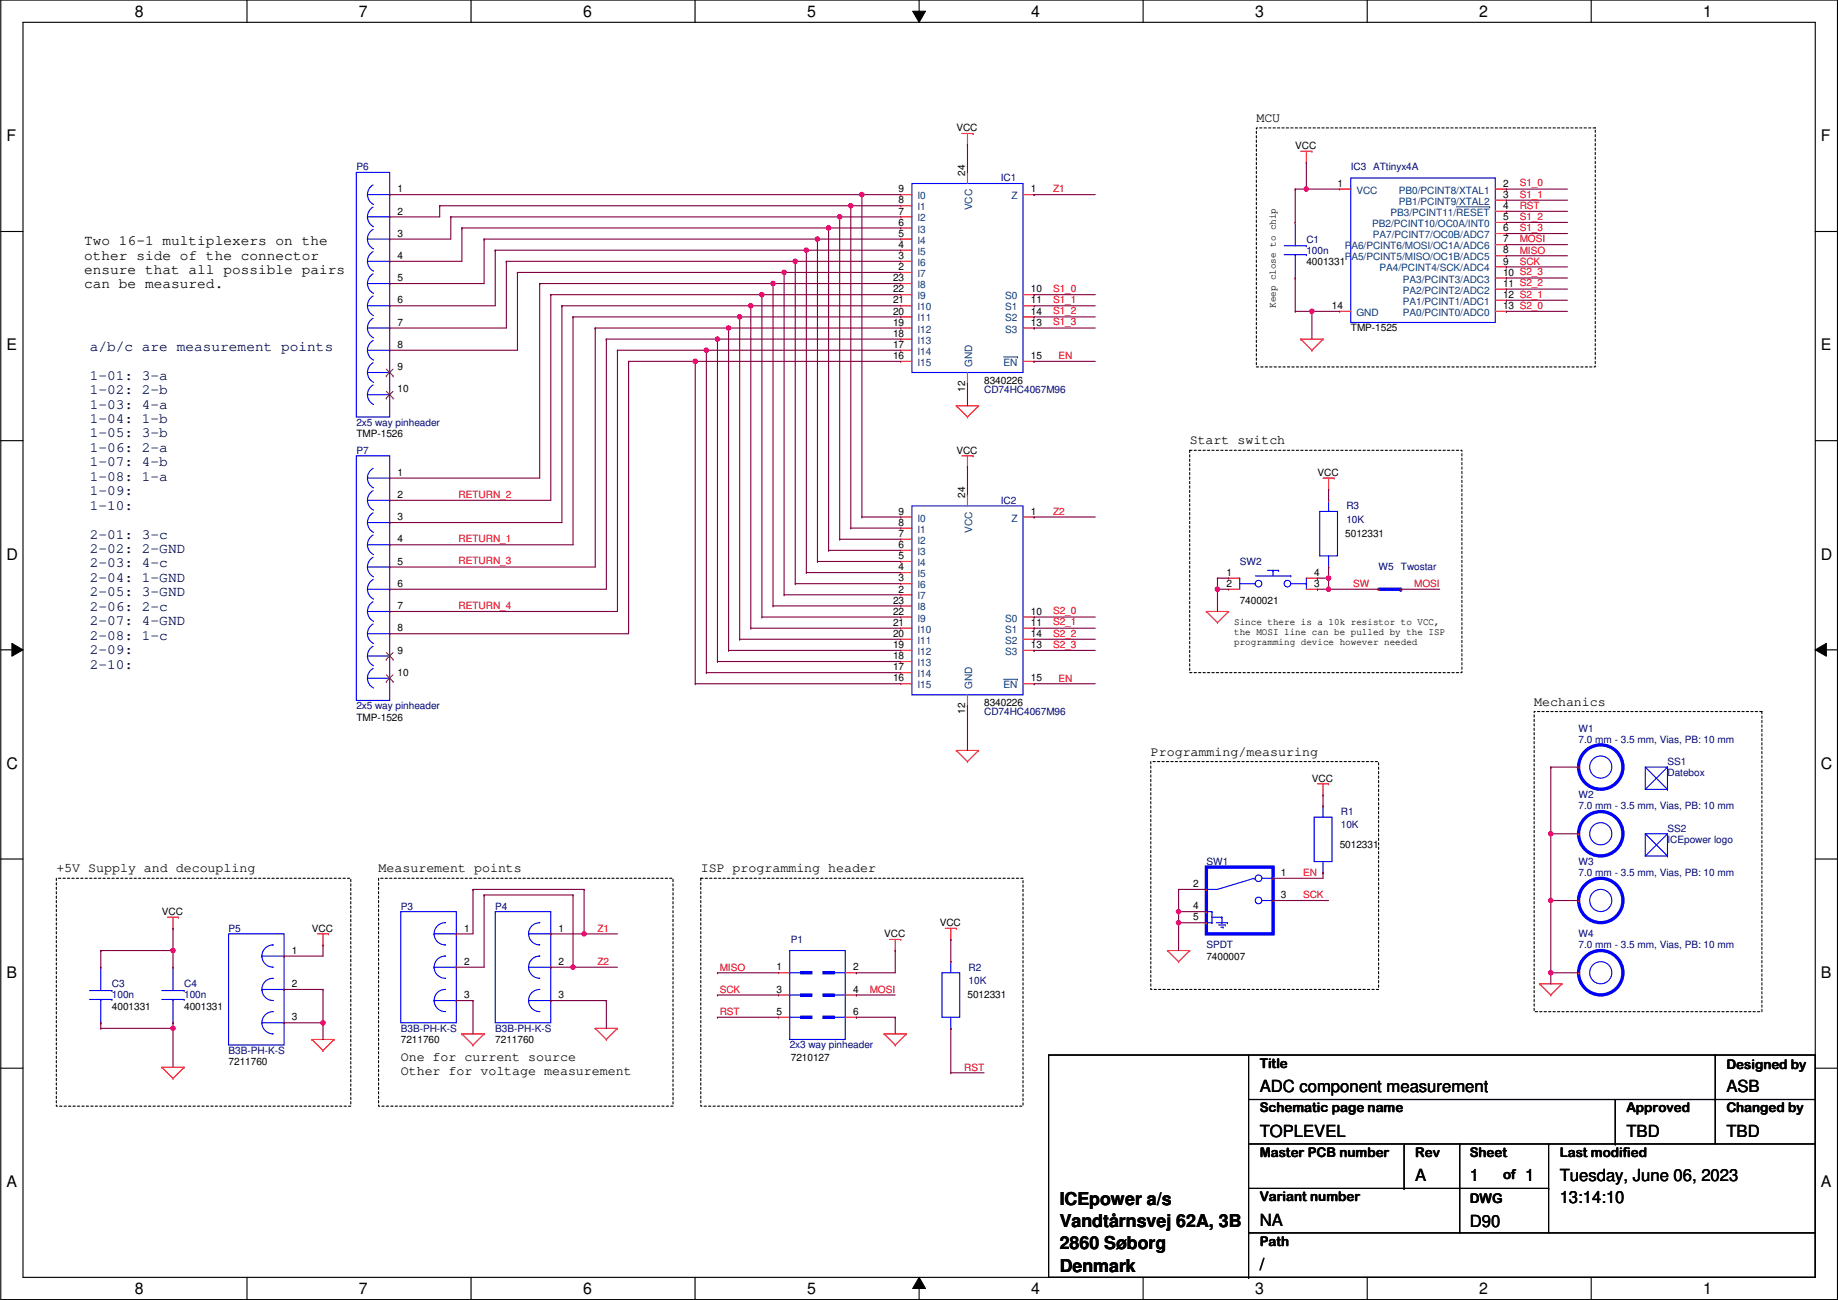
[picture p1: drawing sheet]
<svg xmlns="http://www.w3.org/2000/svg" width="420mm" height="297mm" viewBox="0 0 420 297" stroke-linecap="round" stroke-linejoin="round" font-family="sans-serif">
<path d="M.2 0h419.8v296.9h-419.8zM5.3 5.1h409.7v286.8h-409.7z" fill="none" stroke="#000" stroke-width=".25"/>
<g fill="#fff">
<path d="M30.8 .5h2.1v4.1h-2.1z"/>
<path d="M30.8 292.4h2.1v4h-2.1z"/>
</g>
<path d="M56.5 0v5.1M56.5 291.9v5" fill="none" stroke="#000" stroke-width=".25"/>
<g fill="#fff">
<path d="M82.1 .5h2v4.1h-2z"/>
<path d="M82.1 292.4h2v4h-2z"/>
</g>
<path d="M107.7 0v5.1M107.7 291.9v5" fill="none" stroke="#000" stroke-width=".25"/>
<g fill="#fff">
<path d="M133.3 .5h2v4.1h-2z"/>
<path d="M133.3 292.4h2v4h-2z"/>
</g>
<path d="M158.9 0v5.1M158.9 291.9v5" fill="none" stroke="#000" stroke-width=".25"/>
<g fill="#fff">
<path d="M184.5 .5h2v4.1h-2z"/>
<path d="M184.5 292.4h2v4h-2z"/>
</g>
<path d="M210.1 0v5.1M210.1 291.9v5" fill="none" stroke="#000" stroke-width=".25"/>
<path d="M208.6 2.6h3l-1.5 2.5zM210.1 291.9l1.5 2.5h-3z" fill="#000"/>
<path d="M208.6 2.6h3l-1.5 2.5zM210.1 291.9l1.5 2.5h-3z" fill="none" stroke="#000" stroke-width=".23"/>
<g fill="#fff">
<path d="M235.7 .5h2v4.1h-2z"/>
<path d="M235.7 292.4h2v4h-2z"/>
</g>
<path d="M261.3 0v5.1M261.3 291.9v5" fill="none" stroke="#000" stroke-width=".25"/>
<g fill="#fff">
<path d="M286.9 .5h2v4.1h-2z"/>
<path d="M286.9 292.4h2v4h-2z"/>
</g>
<path d="M312.5 0v5.1M312.5 291.9v5" fill="none" stroke="#000" stroke-width=".25"/>
<g fill="#fff">
<path d="M338.1 .5h2.1v4.1h-2.1z"/>
<path d="M338.1 292.4h2.1v4h-2.1z"/>
</g>
<path d="M363.7 0v5.1M363.7 291.9v5" fill="none" stroke="#000" stroke-width=".25"/>
<g fill="#fff">
<path d="M389.3 .5h2.1v4.1h-2.1z"/>
<path d="M389.3 292.4h2.1v4h-2.1z"/>
<path d="M1.4 29h2.3v4.1h-2.3z"/>
<path d="M416.2 29h2.3v4.1h-2.3z"/>
<path d="M1.4 76.8h2.5v4.1h-2.5z"/>
<path d="M416.2 76.8h2.5v4.1h-2.5z"/>
</g>
<path d="M.2 52.9h5.1M415 52.9h5" fill="none" stroke="#000" stroke-width=".25"/>
<g fill="#fff">
<path d="M1.4 124.6h2.7v4.1h-2.7z"/>
<path d="M416.2 124.6h2.7v4.1h-2.7z"/>
</g>
<path d="M.2 100.7h5.1M415 100.7h5" fill="none" stroke="#000" stroke-width=".25"/>
<g fill="#fff">
<path d="M1.4 172.4h2.7v4h-2.7z"/>
<path d="M416.2 172.4h2.7v4h-2.7z"/>
</g>
<path d="M.2 148.5h5.1M415 148.5h5" fill="none" stroke="#000" stroke-width=".25"/>
<path d="M2.7 147l2.6 1.5-2.6 1.4zM415 148.5l2.5-1.5v2.9z" fill="#000"/>
<path d="M2.7 147l2.6 1.5-2.6 1.4zM415 148.5l2.5-1.5v2.9z" fill="none" stroke="#000" stroke-width=".23"/>
<g fill="#fff">
<path d="M1.4 220.2h2.5v4h-2.5z"/>
<path d="M416.2 220.2h2.5v4h-2.5z"/>
</g>
<path d="M.2 196.3h5.1M415 196.3h5" fill="none" stroke="#000" stroke-width=".25"/>
<g fill="#fff">
<path d="M1.4 268h2.5v4h-2.5z"/>
<path d="M416.2 268h2.5v4h-2.5z"/>
</g>
<g fill="none" stroke="#000" stroke-width=".25">
<path d="M.2 244.1h5.1M239.7 241.1h175.3v50.8h-175.3zM285.4 241.1v50.8M285.4 251.2h129.6M369.2 251.2v10.2M392.1 251.2h.1M392.1 241.1h.1M392.1 241.1v20.3M415 244.1h5M415 251.2h.1M285.4 271.5h68.6M285.4 261.4h129.6"/>
<path d="M321 271.5h.1M321 261.6v9.9M333.7 261.4h.1M333.7 261.4v20.3M354 271.5h.1M354 261.4h.1M354 261.4v20.3M369.2 261.4h.1M415 261.4h.1M285.4 281.7h.1M285.4 291.9h.1M285.4 281.7h129.6"/>
</g>
<path d="M287.2 29.2h77.5v54.6h-77.5zM272 102.9h62.2v50.8h-62.2zM263.1 174h52v52.1h-52zM350.7 162.6h52.1v68.6h-52.1zM12.9 200.7h67.3v52.1h-67.3zM86.5 200.7h67.3v52.1h-67.3zM160.2 200.7h73.7v52.1h-73.7z" fill="none" stroke="#000" stroke-width=".25" stroke-dasharray=".5 .5"/>
<g fill="none" stroke="#f00" stroke-width=".25">
<path d="M219.9 30.5h2.5M221.2 33h.1M221.2 39.4h.1M221.2 30.5v2.5M221.2 39.4v2.5M222.4 30.5h.1M297.4 34.6h2.5M298.6 37.1h.1M298.6 34.6v2.5M299.9 34.6h.1M89.1 44.5h.1M89.1 49.6h.1"/>
<path d="M89.1 54.6h.1M89.1 59.7h.1M205.9 44.5h.1M205.9 47h.1M205.9 49.6h.1M205.9 52.1h.1M205.9 54.6h.1M205.9 57.2h.1M205.9 59.7h.1M205.9 44.5h2.6M205.9 47h2.6M205.9 49.6h2.6"/>
<path d="M205.9 52.1h2.6M205.9 54.6h2.6M205.9 57.2h2.6M205.9 59.7h2.6M233.9 44.5h2.5M236.4 44.5h.1M296.1 50.8h.1M306.2 43.2h.1M306.2 43.2h2.6M341.8 43.2h2.5M341.8 45.7h2.5M341.8 48.3h2.5"/>
<path d="M341.8 50.8h2.5M341.8 53.4h2.5M341.8 55.9h2.5M341.8 58.4h2.5M344.3 43.2h.1M344.3 45.7h.1M344.3 48.3h.1M344.3 50.8h.1M344.3 53.4h.1M344.3 55.9h.1M344.3 58.4h.1M89.1 64.8h.1"/>
<path d="M89.1 69.9h.1M89.1 75h.1M205.9 62.3h.1M205.9 64.8h.1M205.9 67.3h.1M205.9 69.9h.1M205.9 72.4h.1M205.9 75h.1M205.9 77.5h.1M205.9 77.5h2.6M205.9 67.3h2.6M205.9 69.9h2.6"/>
<path d="M205.9 72.4h2.6M205.9 75h2.6M205.9 62.3h2.6M205.9 64.8h2.6M233.9 67.3h2.5M233.9 69.9h2.5M233.9 72.4h2.5M233.9 75h2.5M236.4 67.3h.1M236.4 69.9h.1M236.4 72.4h.1M236.4 75h.1"/>
<path d="M296.1 63.5h.1M297.4 77.5h.1M297.4 77.5h5M297.4 77.5l2.5 2.5M302.4 77.5h.1M302.4 77.5l-2.5 2.5M306.2 71.1h.1M306.2 71.1h2.6M341.8 71.1h2.5M341.8 61h2.5M341.8 63.5h2.5M341.8 66.1h2.5"/>
<path d="M341.8 68.6h2.5M344.3 61h.1M344.3 63.5h.1M344.3 66.1h.1M344.3 68.6h.1M344.3 71.1h.1M89.1 80h.1M89.1 85.1h.1M89.1 90.2h.1M205.9 80h.1M205.9 82.6h.1M205.9 82.6h2.6"/>
<path d="M205.9 80h2.6M218.6 92.7h.1M218.6 92.7h5.1M218.6 92.7l2.6 2.6M221.2 95.3h.1M221.2 87.7h.1M221.2 85.1v2.6M223.7 92.7h.1M223.7 92.7l-2.5 2.6M233.9 82.6h2.5M236.4 82.6h.1M299.9 80h.1"/>
<path d="M219.9 104.2h2.5M221.2 106.7h.1M221.2 104.2v2.5M222.4 104.2h.1M302.4 109.2h2.6M303.7 111.8h.1M303.7 109.2v2.6M305 109.2h.1M275.8 139.7h.1M275.8 139.7h5M275.8 139.7l2.5 2.6M280.8 139.7h.1"/>
<path d="M280.8 132.1h.1M280.8 134.6h.1M280.8 139.7l-2.5 2.6M280.8 132.1h2.6M280.8 134.6h2.6M298.6 132.1h2.6M298.6 134.6h2.6M301.2 134.6h.1M301.2 132.1h.1M278.3 142.3h.1M218.6 171.5h.1M218.6 171.5h5.1"/>
<path d="M218.6 171.5l2.6 2.5M221.2 174h.1M223.7 171.5h.1M223.7 171.5l-2.5 2.5M301.2 179.1h2.5M302.4 179.1v2.5M303.7 179.1h.1M360.9 175.3h.1M302.4 181.6h.1M38.3 209.6h2.5M39.5 212.1h.1M39.5 209.6v2.5"/>
<path d="M40.8 209.6h.1M64.9 218.5h.1M72.6 213.4h2.5M73.8 215.9h.1M73.8 213.4v2.5M75.1 213.4h.1M125.9 213.4h.1M203.4 214.7h2.5M204.6 217.2h.1M204.6 214.7v2.5M205.9 214.7h.1M216.1 212.1h2.5"/>
<path d="M217.3 214.7h.1M217.3 219.7h.1M217.3 212.1v2.6M218.6 212.1h.1M266.9 217.2h.1M266.9 217.2h5.1M266.9 217.2l2.5 2.5M269.4 219.7h.1M272 217.2h.1M272 217.2l-2.6 2.5M275.8 203.2h.1M275.8 208.3h.1"/>
<path d="M275.8 210.8h.1M291 200.7h.1M291 205.8h.1M23 233.7h.1M23 221h.1M64.9 226.1h.1M64.9 233.7h.1M71.3 237.5h.1M71.3 237.5h5.1M71.3 237.5l2.5 2.6M76.4 237.5h.1M76.4 237.5l-2.6 2.6"/>
<path d="M105.6 236.2h.1M105.6 236.2h5.1M105.6 236.2l2.5 2.6M108.1 238.8h.1M110.7 236.2h.1M110.7 236.2l-2.6 2.6M125.9 221h.1M125.9 228.6h.1M136.1 235h.1M136.1 235h5M136.1 235l2.5 2.5M138.6 237.5h.1"/>
<path d="M141.1 235h.1M141.1 235l-2.5 2.5M202.1 236.2h.1M202.1 236.2h5.1M202.1 236.2l2.5 2.6M204.6 238.8h.1M207.2 236.2h.1M207.2 236.2l-2.6 2.6M217.3 235h.1M352 224.8h5M352 224.8l2.5 2.6M352 224.8h.1"/>
<path d="M354.5 227.4h.1M357 224.8h.1M357 224.8l-2.5 2.5M360.9 222.3h.1M37 243.9h.1M37 243.9h5.1M37 243.9l2.5 2.5M39.5 246.4h.1M42.1 243.9h.1M42.1 243.9l-2.6 2.5M73.8 240.1h.1"/>
</g>
<g fill="none" stroke="#00f" stroke-width=".25">
<path d="M81.5 39.4h7.6v55.9h-7.6zM84 44.5h.1M84 49.6h.1M84 54.6h.1M84 59.7h.1M84 44.5h5.1M84 49.6h5.1M84 54.6h5.1M84 59.7h5.1M85.3 42.2a2.53 2.53 0 0 0 .1 4.5M85.3 47.3a2.53 2.53 0 0 0 .1 4.5M85.3 52.4a2.53 2.53 0 0 0 .1 4.5"/>
<path d="M85.3 57.5a2.53 2.53 0 0 0 .1 4.5M208.5 41.9h25.4v43.2h-25.4zM293.5 58.2h5.1M293.5 56.2h5.1M296.1 50.8h.1M296.1 58.2h.1M296.1 50.8v5.4M296.1 58.2v5.3M298.6 58.2h.1M298.6 56.2h.1M308.8 40.7h33v33h-33zM84 64.8h.1"/>
<path d="M84 69.9h.1M84 75h.1M84 64.8h5.1M84 69.9h5.1M84 75h5.1M85.3 62.6a2.53 2.53 0 0 0 .1 4.4M85.3 67.6a2.53 2.53 0 0 0 .1 4.5M85.3 72.7a2.53 2.53 0 0 0 .1 4.5M85.3 77.8a2.53 2.53 0 0 0 .1 4.5M84 85.1h.1M84 80h.1M84 90.2h.1"/>
<path d="M84 85.1h5.1M84 80h5.1M84 90.2h5.1M85.3 82.9a2.53 2.53 0 0 0 .1 4.5M85.3 88a2.53 2.53 0 0 0 .1 4.4M283.4 132.1h.1M283.4 133.4h3.5M283.4 132.1v2.5M286.9 133.4h.1M286.9 131.6h8.2M289.7 130.3h2.6M291 130.3h.1"/>
<path d="M291 130.3v1.3M292.3 130.3h.1M295.1 131.6h.1M295.1 133.4h3.5M298.6 133.4h.1M298.6 132.1h.1M298.6 132.1v2.5M376.1 175.3h5.1v5.1h-5.1zM376.1 175.3l5.1 5.1M381.2 175.3h.1M381.2 175.3l-5.1 5.1M376.1 190.5h5.1v5.1h-5.1z"/>
<path d="M376.1 190.5l5.1 5.1M381.2 180.4h.1M381.2 195.6h.1M381.2 190.5h.1M381.2 190.5l-5.1 5.1M52.2 213.4h12.7v25.4h-12.7zM59.9 218.5h.1M59.9 218.5h5M62.4 215.9a2.53 2.53 0 0 0-2.5 2.6 2.53 2.53 0 0 0 2.5 2.5M113.2 208.3h12.7v25.4h-12.7zM120.8 213.4h.1M120.8 213.4h5.1"/>
<path d="M123.4 210.8a2.53 2.53 0 0 0-2.6 2.6 2.53 2.53 0 0 0 2.6 2.5M123.4 218.5a2.53 2.53 0 0 0-2.6 2.5 2.53 2.53 0 0 0 2.6 2.5M217.3 219.7h.1M217.3 219.7v2.6M275.8 203.2h.1M275.8 210.8h.1M275.8 210.8h1.2M275.8 208.3h1.2M277 208.3h.1M277 210.8h.1M277 208.3v2.5M277 209.6h2.3"/>
<path d="M278.1 210.8h2.5M278.6 211.3h1.5M279.1 211.9h.5M279.3 210.8h.1M279.3 209.6h.1M279.3 209.6v1.2M279.6 211.9h.1M280.1 211.3h.1M280.6 210.8h.1M286.7 200.7h.1M286.7 200.7l-8.4 2.5h-2.5M288.5 205.8h2.5"/>
<path d="M288.5 200.7h2.5M291 205.8h.1M291 200.7h.1M20.5 228.4h5.1M20.5 226.3h5.1M23 221h.1M23 228.4h.1M23 221v5.3M23 228.4v5.3M25.6 228.4h.1M25.6 226.3h.1M59.9 226.1h.1"/>
<path d="M59.9 233.7h.1M59.9 226.1h5M59.9 233.7h5M62.4 223.5a2.53 2.53 0 0 0-2.5 2.6 2.53 2.53 0 0 0 2.5 2.5M62.4 231.2a2.53 2.53 0 0 0-2.5 2.5 2.53 2.53 0 0 0 2.5 2.5M120.8 221h.1M120.8 228.6h.1M120.8 221h5.1M120.8 228.6h5.1M123.4 226.1a2.53 2.53 0 0 0-2.6 2.5 2.53 2.53 0 0 0 2.6 2.5M215.3 222.3h4.1v10.1h-4.1zM217.3 235h.1"/>
<path d="M217.3 232.4v2.6"/>
<circle cx="287.7" cy="133.4" r=".76"/>
<circle cx="294.3" cy="133.4" r=".76"/>
<circle cx="365.9" cy="175.3" r="2.53"/>
<circle cx="287.7" cy="205.7" r=".76"/>
<circle cx="287.7" cy="200.7" r=".76"/>
<circle cx="365.9" cy="222.3" r="2.53"/>
</g>
<path d="M332.9 47.3h7.6M340.5 47.3h.1M229.4 81.6h3.2M232.6 81.6h.1" fill="none" stroke="#004080" stroke-width=".23"/>
<g fill="none" stroke="#00f" stroke-width=".76">
<path d="M315.1 134.6h5.1M275.8 198.1h15.2v15.3h-15.2z"/>
<circle cx="365.9" cy="175.3" r="5.1"/>
<circle cx="365.9" cy="222.3" r="5.1"/>
</g>
<path d="M88.3 85.9h.1M88.3 91h.1M88.3 84.3l1.6 1.6M88.3 89.4l1.6 1.6M89.8 84.3l-1.5 1.6M89.8 89.4l-1.5 1.6M89.9 85.9h.1M89.9 91h.1" fill="none" stroke="#804000" stroke-width=".23"/>
<circle cx="320.2" cy="134.6" r=".38" fill="#00f"/>
<g fill="none" stroke="#f00" stroke-width=".25">
<path d="M205.9 118.1h.1M205.9 118.1h2.6M221.2 113.1h.1M221.2 113.1v2.5M233.9 118.1h2.5M236.4 118.1h.1M205.9 120.7h.1M205.9 123.2h.1M205.9 125.8h.1M205.9 128.3h.1M205.9 130.8h.1M205.9 133.4h.1"/>
<path d="M205.9 135.9h.1M205.9 138.5h.1M205.9 120.7h2.6M205.9 123.2h2.6M205.9 125.8h2.6M205.9 128.3h2.6M205.9 130.8h2.6M205.9 133.4h2.6M205.9 135.9h2.6M205.9 138.5h2.6M315.1 134.6h.1M320.2 134.6h.1"/>
<path d="M205.9 141h.1M205.9 143.5h.1M205.9 146.1h.1M205.9 148.6h.1M205.9 151.2h.1M205.9 153.7h.1M205.9 156.2h.1M205.9 141h2.6M205.9 143.5h2.6M205.9 146.1h2.6M205.9 148.6h2.6M205.9 156.2h2.6"/>
<path d="M205.9 151.2h2.6M205.9 153.7h2.6M221.2 158.8v2.5M233.9 141h2.5M233.9 143.5h2.5M233.9 146.1h2.5M233.9 148.6h2.5M233.9 156.2h2.5M236.4 141h.1M236.4 143.5h.1M236.4 146.1h.1M236.4 148.6h.1"/>
<path d="M236.4 156.2h.1M221.2 161.3h.1M302.4 199.4h.1M302.4 184.2h.1M360.9 190.5h.1"/>
</g>
<g fill="none" stroke="#00f" stroke-width=".25">
<path d="M208.5 115.6h25.4v43.2h-25.4zM300.4 186.7h4.1v10.2h-4.1zM302.4 184.2h.1M302.4 199.4h.1M302.4 184.2v2.5M302.4 196.9v2.5"/>
<circle cx="365.9" cy="190.5" r="2.53"/>
</g>
<path d="M229.4 155.2h3.2M232.6 155.2h.1" fill="none" stroke="#004080" stroke-width=".23"/>
<circle cx="365.9" cy="190.5" r="5.1" fill="none" stroke="#00f" stroke-width=".76"/>
<path d="M188.1 222h2.6v.5h-2.6z" fill-rule="evenodd" fill="#00f"/>
<path d="M188.1 222h2.6v.5h-2.6z" fill="none" stroke="#00f" stroke-width=".25"/>
<path d="M183.1 222h2.5v.5h-2.5z" fill-rule="evenodd" fill="#00f"/>
<path d="M183.1 222h2.5v.5h-2.5z" fill="none" stroke="#00f" stroke-width=".25"/>
<path d="M188.1 227.1h2.6v.5h-2.6z" fill-rule="evenodd" fill="#00f"/>
<path d="M188.1 227.1h2.6v.5h-2.6z" fill="none" stroke="#00f" stroke-width=".25"/>
<path d="M183.1 227.1h2.5v.5h-2.5z" fill-rule="evenodd" fill="#00f"/>
<path d="M183.1 227.1h2.5v.5h-2.5z" fill="none" stroke="#00f" stroke-width=".25"/>
<path d="M188.1 232.2h2.6v.5h-2.6z" fill-rule="evenodd" fill="#00f"/>
<path d="M188.1 232.2h2.6v.5h-2.6z" fill="none" stroke="#00f" stroke-width=".25"/>
<path d="M183.1 232.2h2.5v.5h-2.5z" fill-rule="evenodd" fill="#00f"/>
<g fill="none" stroke="#00f" stroke-width=".25">
<path d="M81.5 104.2h7.6v55.8h-7.6zM84 109.2h.1M84 114.3h.1M84 119.4h.1M84 109.2h5.1M84 114.3h5.1M84 119.4h5.1M85.3 107a2.53 2.53 0 0 0 .1 4.5M85.3 112.1a2.53 2.53 0 0 0 .1 4.5M85.3 117.2a2.53 2.53 0 0 0 .1 4.4M301.7 116.9h4v10.1h-4zM303.7 114.3h.1"/>
<path d="M303.7 114.3v2.6M84 124.5h.1M84 129.6h.1M84 134.6h.1M84 139.7h.1M84 124.5h5.1M84 129.6h5.1M84 134.6h5.1M84 139.7h5.1M85.3 122.3a2.53 2.53 0 0 0 .1 4.4M85.3 127.3a2.53 2.53 0 0 0 .1 4.5M85.3 132.4a2.53 2.53 0 0 0 .1 4.5"/>
<path d="M85.3 137.5a2.53 2.53 0 0 0 .1 4.5M303.7 129.6h.1M303.7 127v2.6M84 149.9h.1M84 144.8h.1M84 155h.1M84 149.9h5.1M84 144.8h5.1M84 155h5.1M85.3 147.7a2.53 2.53 0 0 0 .1 4.4M85.3 152.7a2.53 2.53 0 0 0 .1 4.5M85.3 142.6a2.53 2.53 0 0 0 .1 4.4"/>
<path d="M91.6 208.3h12.7v25.4h-12.7zM99.2 213.4h.1M99.2 213.4h5.1M101.8 210.8a2.53 2.53 0 0 0-2.6 2.6 2.53 2.53 0 0 0 2.6 2.5M101.8 218.5a2.53 2.53 0 0 0-2.6 2.5 2.53 2.53 0 0 0 2.6 2.5M180.5 217.2h12.7v20.3h-12.7zM37 228.4h5.1M37 226.3h5.1M39.5 221h.1M39.5 228.4h.1M39.5 221v5.3M39.5 228.4v5.3"/>
<path d="M42.1 228.4h.1M42.1 226.3h.1M99.2 221h.1M99.2 228.6h.1M99.2 221h5.1M99.2 228.6h5.1M101.8 226.1a2.53 2.53 0 0 0-2.6 2.5 2.53 2.53 0 0 0 2.6 2.5M180.5 222.3h.1M180.5 227.4h.1M180.5 232.4h.1M180.5 222.3h2.6M180.5 227.4h2.6"/>
<path d="M180.5 232.4h2.6M183.1 232.2h2.5v.5h-2.5zM190.7 222.3h.1M190.7 227.4h.1M190.7 232.4h.1M190.7 222.3h2.5M190.7 227.4h2.5M190.7 232.4h2.5"/>
<circle cx="365.9" cy="205.7" r="2.53"/>
</g>
<g fill="none" stroke="#f00" stroke-width=".25">
<path d="M89.1 109.2h.1M89.1 114.3h.1M89.1 119.4h.1M303.7 114.3h.1M89.1 124.5h.1M89.1 129.6h.1M89.1 134.6h.1M89.1 139.7h.1M303.7 129.6h.1M89.1 144.8h.1M89.1 149.9h.1M89.1 155h.1"/>
<path d="M104.3 213.4h.1M360.9 205.8h.1M39.5 233.7h.1M39.5 221h.1M104.3 221h.1M104.3 228.6h.1M178 222.3h.1M178 227.4h.1M178 232.4h.1M178 222.3h2.5M178 227.4h2.5M178 232.4h2.5"/>
<path d="M193.2 222.3h2.6M193.2 227.4h2.6M193.2 232.4h2.6M195.8 222.3h.1M195.8 227.4h.1M195.8 232.4h.1"/>
</g>
<path d="M88.3 150.7h.1M88.3 155.7h.1M88.3 149.1l1.6 1.6M88.3 154.2l1.6 1.5M89.8 149.1l-1.5 1.6M89.8 154.2l-1.5 1.5M89.9 150.7h.1M89.9 155.7h.1" fill="none" stroke="#804000" stroke-width=".23"/>
<circle cx="365.9" cy="205.7" r="5.1" fill="none" stroke="#00f" stroke-width=".76"/>
<path d="M354.5 205.8h.1M354.5 205.8v19M354.5 205.8h6.4M354.5 222.3h.1M354.5 222.3h6.4" fill="none" stroke="#800040" stroke-width=".25"/>
<circle cx="354.5" cy="222.3" r=".5" fill="#f0f"/>
<circle cx="354.5" cy="222.3" r=".5" fill="none" stroke="#f0f" stroke-width=".25"/>
<circle cx="354.5" cy="205.7" r=".5" fill="#f0f"/>
<circle cx="354.5" cy="205.7" r=".5" fill="none" stroke="#f0f" stroke-width=".25"/>
<path d="M354.5 175.3h.1M354.5 175.3v30.5M354.5 175.3h6.4M354.5 190.5h.1M354.5 190.5h6.4" fill="none" stroke="#800040" stroke-width=".25"/>
<circle cx="354.5" cy="190.5" r=".5" fill="#f0f"/>
<circle cx="354.5" cy="190.5" r=".5" fill="none" stroke="#f0f" stroke-width=".25"/>
<path d="M89.1 44.5h.1M89.1 44.5h107.9" fill="none" stroke="#800040" stroke-width=".25"/>
<circle cx="197" cy="44.5" r=".5" fill="#f0f"/>
<circle cx="197" cy="44.5" r=".5" fill="none" stroke="#f0f" stroke-width=".25"/>
<g fill="none" stroke="#800040" stroke-width=".25">
<path d="M221.2 33h.1M221.2 33v6.4M89.1 49.6h.1M89.1 54.6h.1M89.1 59.7h.1M89.1 49.6h11.4M89.1 54.6h13.9M89.1 59.7h16.5M100.5 47h.1M100.5 47h94M89.1 64.8h.1M89.1 69.9h.1"/>
<path d="M89.1 75h.1M89.1 64.8h21.6M89.1 69.9h24.1M89.1 75h26.6M236.4 67.3h.1M236.4 69.9h.1M236.4 72.4h.1M236.4 75h.1M236.4 69.9h14M236.4 75h14M236.4 67.3h14M236.4 72.4h14"/>
<path d="M89.1 80h.1M89.1 80h29.2M221.2 87.7h.1M221.2 87.7v5M236.4 82.6h.1M236.4 82.6h14M89.1 109.2h.1M89.1 114.3h.1M89.1 119.4h.1M89.1 109.2h34.3M89.1 114.3h36.8M89.1 119.4h39.3"/>
<path d="M221.2 106.7h.1M221.2 106.7v6.4M89.1 129.6h.1M89.1 134.6h.1M89.1 139.7h.1M89.1 124.5h.1M89.1 129.6h47M89.1 134.6h49.5M89.1 139.7h52M89.1 124.5h41.9M89.1 144.8h.1M89.1 144.8h54.6"/>
<path d="M236.4 141h.1M236.4 143.5h.1M236.4 146.1h.1M236.4 148.6h.1M236.4 156.2h.1M236.4 141h14M236.4 143.5h14M236.4 146.1h14M236.4 148.6h14M236.4 156.2h14M221.2 161.3h.1M221.2 161.3v10.2"/>
<path d="M204.6 217.2h.1M204.6 217.2v5.1h-8.8M217.3 214.7h.1M217.3 214.7v5M164 222.3h.1M164 227.4h.1M164 232.4h.1M164 222.3h14M164 232.4h14M164 227.4h14M195.8 222.3h.1M195.8 232.4h.1"/>
<path d="M195.8 227.4h.1M195.8 232.4h8.8M195.8 227.4h8.8M204.6 232.4h.1M204.6 232.4v3.8M217.3 235h.1M217.3 235v10.1M217.3 245.1h.1M217.3 245.1h7.7"/>
</g>
<circle cx="194.5" cy="47" r=".5" fill="#f0f"/>
<circle cx="194.5" cy="47" r=".5" fill="none" stroke="#f0f" stroke-width=".25"/>
<g fill="none" stroke="#800040" stroke-width=".25">
<path d="M100.5 47h.1M100.5 47v2.6M103 49.6h.1M103 49.6h88.9M103 49.6v5M105.6 52.1h.1M105.6 52.1h83.8M105.6 52.1v7.6M110.7 54.6h.1M110.7 54.6v10.2M110.7 54.6h76.2M113.2 57.2h.1"/>
<path d="M113.2 57.2h71.1M113.2 57.2v12.7M115.7 59.7h.1M115.7 59.7h66.1M115.7 59.7v15.3M191.9 49.6h.1M191.9 49.6v73.6M194.5 47h.1M194.5 47v73.7M194.5 47h11.4M197 44.5h.1M197 44.5v73.6"/>
<path d="M197 44.5h8.9M118.3 62.3h.1M118.3 62.3h60.9M118.3 62.3v17.7M123.4 64.8h.1M123.4 64.8h53.3M123.4 64.8v44.4M125.9 67.3h.1M125.9 67.3h48.3M125.9 67.3v47M128.4 69.9h.1M128.4 69.9h43.2"/>
<path d="M128.4 69.9v49.5M131 72.4h.1M131 72.4h38.1M131 72.4v52.1M136.1 75h.1M136.1 75h30.4M136.1 75v54.6M138.6 77.5h.1M138.6 77.5h25.4M138.6 77.5v57.1M141.1 80h.1M141.1 80h20.4"/>
<path d="M141.1 80v59.7M143.7 82.6h.1M143.7 82.6h15.2M143.7 82.6v62.2M197 118.1h.1M197 118.1h8.9M191.9 123.2h.1M191.9 123.2h14M194.5 120.7h.1M194.5 120.7h11.4"/>
</g>
<circle cx="191.9" cy="49.5" r=".5" fill="#f0f"/>
<circle cx="191.9" cy="49.5" r=".5" fill="none" stroke="#f0f" stroke-width=".25"/>
<path d="M189.4 52.1h.1M189.4 52.1v73.7M191.9 49.6h.1M191.9 49.6h14M189.4 125.8h.1M189.4 125.8h16.5" fill="none" stroke="#800040" stroke-width=".25"/>
<circle cx="189.4" cy="52.1" r=".5" fill="#f0f"/>
<circle cx="189.4" cy="52.1" r=".5" fill="none" stroke="#f0f" stroke-width=".25"/>
<path d="M186.9 54.6h.1M186.9 54.6v73.7M189.4 52.1h.1M189.4 52.1h16.5M186.9 128.3h.1M186.9 128.3h19" fill="none" stroke="#800040" stroke-width=".25"/>
<circle cx="186.9" cy="54.6" r=".5" fill="#f0f"/>
<circle cx="186.9" cy="54.6" r=".5" fill="none" stroke="#f0f" stroke-width=".25"/>
<path d="M184.3 57.2h.1M184.3 57.2v73.6M186.9 54.6h.1M186.9 54.6h19M184.3 130.8h.1M184.3 130.8h21.6" fill="none" stroke="#800040" stroke-width=".25"/>
<circle cx="184.3" cy="57.2" r=".5" fill="#f0f"/>
<circle cx="184.3" cy="57.2" r=".5" fill="none" stroke="#f0f" stroke-width=".25"/>
<path d="M181.8 59.7h.1M181.8 59.7v73.7M184.3 57.2h.1M184.3 57.2h21.6M181.8 133.4h.1M181.8 133.4h24.1" fill="none" stroke="#800040" stroke-width=".25"/>
<circle cx="181.8" cy="59.7" r=".5" fill="#f0f"/>
<circle cx="181.8" cy="59.7" r=".5" fill="none" stroke="#f0f" stroke-width=".25"/>
<path d="M181.8 59.7h.1M181.8 59.7h24.1M179.2 62.3h.1M179.2 62.3v73.6M179.2 135.9h.1M179.2 135.9h26.7" fill="none" stroke="#800040" stroke-width=".25"/>
<circle cx="179.2" cy="62.2" r=".5" fill="#f0f"/>
<circle cx="179.2" cy="62.2" r=".5" fill="none" stroke="#f0f" stroke-width=".25"/>
<g fill="none" stroke="#800040" stroke-width=".25">
<path d="M176.7 64.8h.1M176.7 64.8v73.7M179.2 62.3h.1M179.2 62.3h26.7M176.7 138.5h.1M176.7 138.5h29.2M161.5 153.7h.1M161.5 153.7h44.4M164 151.2h.1M164 151.2h41.9M166.5 148.6h.1M166.5 148.6h39.4"/>
<path d="M169.1 146.1h.1M169.1 146.1h36.8M171.6 143.5h.1M171.6 143.5h34.3M174.2 141h.1M174.2 141h31.7"/>
</g>
<circle cx="176.7" cy="64.8" r=".5" fill="#f0f"/>
<circle cx="176.7" cy="64.8" r=".5" fill="none" stroke="#f0f" stroke-width=".25"/>
<path d="M174.2 67.3h.1M174.2 67.3v73.7M176.7 64.8h.1M176.7 64.8h29.2" fill="none" stroke="#800040" stroke-width=".25"/>
<circle cx="174.2" cy="67.3" r=".5" fill="#f0f"/>
<circle cx="174.2" cy="67.3" r=".5" fill="none" stroke="#f0f" stroke-width=".25"/>
<path d="M171.6 69.9h.1M171.6 69.9v73.6M174.2 67.3h.1M174.2 67.3h31.7" fill="none" stroke="#800040" stroke-width=".25"/>
<circle cx="171.6" cy="69.9" r=".5" fill="#f0f"/>
<circle cx="171.6" cy="69.9" r=".5" fill="none" stroke="#f0f" stroke-width=".25"/>
<path d="M169.1 72.4h.1M169.1 72.4v73.7M171.6 69.9h.1M171.6 69.9h34.3" fill="none" stroke="#800040" stroke-width=".25"/>
<circle cx="169.1" cy="72.4" r=".5" fill="#f0f"/>
<circle cx="169.1" cy="72.4" r=".5" fill="none" stroke="#f0f" stroke-width=".25"/>
<path d="M166.5 75h.1M166.5 75v73.6M169.1 72.4h.1M169.1 72.4h36.8" fill="none" stroke="#800040" stroke-width=".25"/>
<circle cx="166.5" cy="74.9" r=".5" fill="#f0f"/>
<circle cx="166.5" cy="74.9" r=".5" fill="none" stroke="#f0f" stroke-width=".25"/>
<path d="M164 77.5h.1M164 77.5v73.7M166.5 75h.1M166.5 75h39.4" fill="none" stroke="#800040" stroke-width=".25"/>
<circle cx="164" cy="77.5" r=".5" fill="#f0f"/>
<circle cx="164" cy="77.5" r=".5" fill="none" stroke="#f0f" stroke-width=".25"/>
<path d="M164 77.5h.1M164 77.5h41.9M161.5 80h.1M161.5 80v73.7" fill="none" stroke="#800040" stroke-width=".25"/>
<circle cx="161.5" cy="80" r=".5" fill="#f0f"/>
<circle cx="161.5" cy="80" r=".5" fill="none" stroke="#f0f" stroke-width=".25"/>
<path d="M158.9 82.6h.1M158.9 82.6v73.6M161.5 80h.1M161.5 80h44.4M158.9 156.2h.1M158.9 156.2h47" fill="none" stroke="#800040" stroke-width=".25"/>
<circle cx="158.9" cy="82.6" r=".5" fill="#f0f"/>
<circle cx="158.9" cy="82.6" r=".5" fill="none" stroke="#f0f" stroke-width=".25"/>
<path d="M158.9 82.6h.1M158.9 82.6h47M269.4 210.8h.1M269.4 208.3h.1M269.4 210.8h6.4M269.4 208.3v8.9M269.4 208.3h6.4" fill="none" stroke="#800040" stroke-width=".25"/>
<circle cx="269.4" cy="210.8" r=".5" fill="#f0f"/>
<circle cx="269.4" cy="210.8" r=".5" fill="none" stroke="#f0f" stroke-width=".25"/>
<circle cx="269.4" cy="208.3" r=".5" fill="#f0f"/>
<circle cx="269.4" cy="208.3" r=".5" fill="none" stroke="#f0f" stroke-width=".25"/>
<g fill="none" stroke="#800040" stroke-width=".25">
<path d="M236.4 44.5h.1M236.4 44.5h14M236.4 118.1h.1M236.4 118.1h14M302.4 181.6h.1M302.4 199.4h.1M302.4 199.4v1.3h-11.4M302.4 181.6v2.6M39.5 212.1h.1M39.5 212.1v5.1M104.3 213.4h.1M104.3 213.4h3.8"/>
<path d="M125.9 213.4h.1M125.9 213.4h7.6M269.4 203.2h.1M269.4 203.2h6.4M269.4 203.2v5.1M291 205.8h.1M291 200.7h.1M291 205.8h12.7M23 233.7h.1M23 235h.1M23 233.7v1.3M39.5 233.7h.1"/>
<path d="M39.5 233.7v1.3h-16.5M104.3 221h.1M104.3 221h6.4M125.9 221h.1M125.9 228.6h.1M125.9 221h5.1M125.9 228.6h12.7M138.6 228.6h.1M138.6 228.6v6.4"/>
</g>
<circle cx="39.5" cy="235" r=".5" fill="#f0f"/>
<circle cx="39.5" cy="235" r=".5" fill="none" stroke="#f0f" stroke-width=".25"/>
<path d="M23 217.2h.1M23 217.2v3.8M23 217.2h16.5M39.5 235h.1M39.5 235v8.9" fill="none" stroke="#800040" stroke-width=".25"/>
<circle cx="39.5" cy="217.2" r=".5" fill="#f0f"/>
<circle cx="39.5" cy="217.2" r=".5" fill="none" stroke="#f0f" stroke-width=".25"/>
<path d="M303.7 111.8h.1M303.7 111.8v2.5M301.2 132.1h.1M301.2 134.6h.1M301.2 132.1h2.5M303.7 129.6h.1M303.7 132.1h.1M303.7 129.6v5h-2.5M39.5 217.2h.1M39.5 217.2v3.8" fill="none" stroke="#800040" stroke-width=".25"/>
<circle cx="303.7" cy="134.6" r=".5" fill="#f0f"/>
<circle cx="303.7" cy="134.6" r=".5" fill="none" stroke="#f0f" stroke-width=".25"/>
<circle cx="303.7" cy="132.1" r=".5" fill="#f0f"/>
<circle cx="303.7" cy="132.1" r=".5" fill="none" stroke="#f0f" stroke-width=".25"/>
<path d="M278.3 132.1h.1M278.3 134.6h.1M278.3 132.1h2.5M278.3 132.1v7.6M278.3 134.6h2.5" fill="none" stroke="#800040" stroke-width=".25"/>
<circle cx="278.3" cy="134.6" r=".5" fill="#f0f"/>
<circle cx="278.3" cy="134.6" r=".5" fill="none" stroke="#f0f" stroke-width=".25"/>
<path d="M303.7 134.6h.1M303.7 134.6h11.4M73.8 215.9h.1M73.8 215.9v2.6M64.9 233.7h.1M64.9 226.1h.1M64.9 233.7h8.9M64.9 226.1h8.9M73.8 233.7h.1M73.8 226.1h.1M73.8 226.1v11.4" fill="none" stroke="#800040" stroke-width=".25"/>
<circle cx="73.8" cy="233.7" r=".5" fill="#f0f"/>
<circle cx="73.8" cy="233.7" r=".5" fill="none" stroke="#f0f" stroke-width=".25"/>
<g fill="none" stroke="#800040" stroke-width=".25">
<path d="M298.6 37.1h.1M298.6 37.1v6.1M344.3 43.2h.1M344.3 45.7h.1M344.3 48.3h.1M344.3 50.8h.1M344.3 53.4h.1M344.3 55.9h.1M344.3 58.4h.1M344.4 43.2h13.9M344.4 45.7h13.9M344.4 48.3h13.9"/>
<path d="M344.4 50.8h13.9M344.4 53.4h13.9M344.4 55.9h13.9M344.4 58.4h13.9M344.3 61h.1M344.3 63.5h.1M344.3 66.1h.1M344.3 68.6h.1M344.3 71.1h.1M344.4 61h13.9M344.4 63.5h13.9M344.4 66.1h13.9"/>
<path d="M344.4 68.6h13.9M344.4 71.1h13.9M320.2 134.6h.1M320.2 134.6h8.9M64.9 218.5h.1M64.9 218.5h8.9"/>
</g>
<circle cx="298.6" cy="43.2" r=".5" fill="#f0f"/>
<circle cx="298.6" cy="43.2" r=".5" fill="none" stroke="#f0f" stroke-width=".25"/>
<path d="M296.1 43.2h.1M296.1 43.2v7.6M296.1 43.2h2.5M296.1 63.5h.1M296.1 71.1h.1M296.1 63.5v7.6M296.1 71.1h3.8" fill="none" stroke="#800040" stroke-width=".25"/>
<circle cx="299.9" cy="71.1" r=".5" fill="#f0f"/>
<circle cx="299.9" cy="71.1" r=".5" fill="none" stroke="#f0f" stroke-width=".25"/>
<path d="M298.6 43.2h.1M298.6 43.2h7.6M299.9 71.1h.1M299.9 71.1v6.4M299.9 71.1h6.3M108.1 203.2h.1M108.1 203.2v10.2M108.1 203.2h25.4M133.5 203.2h.1M133.5 213.4h.1M133.5 203.2v10.2M133.5 213.4h7.6" fill="none" stroke="#800040" stroke-width=".25"/>
<circle cx="133.5" cy="213.4" r=".5" fill="#f0f"/>
<circle cx="133.5" cy="213.4" r=".5" fill="none" stroke="#f0f" stroke-width=".25"/>
<path d="M110.7 204.5h.1M110.7 204.5v16.5M110.7 204.5h20.3M131 204.5h.1M131 204.5v16.5M131 221h.1M131 221h10.1" fill="none" stroke="#800040" stroke-width=".25"/>
<circle cx="131" cy="221" r=".5" fill="#f0f"/>
<circle cx="131" cy="221" r=".5" fill="none" stroke="#f0f" stroke-width=".25"/>
<path d="M104.3 228.6h.1M104.3 228.6h3.8M108.1 228.6h.1M108.1 228.6v7.6" fill="none" stroke="#800040" stroke-width=".25"/>
<circle cx="354.5" cy="222.3" r=".5" fill="#f0f"/>
<circle cx="354.5" cy="222.3" r=".5" fill="none" stroke="#f0f" stroke-width=".25"/>
<circle cx="354.5" cy="205.7" r=".5" fill="#f0f"/>
<circle cx="354.5" cy="205.7" r=".5" fill="none" stroke="#f0f" stroke-width=".25"/>
<circle cx="354.5" cy="190.5" r=".5" fill="#f0f"/>
<circle cx="354.5" cy="190.5" r=".5" fill="none" stroke="#f0f" stroke-width=".25"/>
<circle cx="197" cy="44.5" r=".5" fill="#f0f"/>
<circle cx="197" cy="44.5" r=".5" fill="none" stroke="#f0f" stroke-width=".25"/>
<circle cx="194.5" cy="47" r=".5" fill="#f0f"/>
<circle cx="194.5" cy="47" r=".5" fill="none" stroke="#f0f" stroke-width=".25"/>
<circle cx="191.9" cy="49.5" r=".5" fill="#f0f"/>
<circle cx="191.9" cy="49.5" r=".5" fill="none" stroke="#f0f" stroke-width=".25"/>
<circle cx="189.4" cy="52.1" r=".5" fill="#f0f"/>
<circle cx="189.4" cy="52.1" r=".5" fill="none" stroke="#f0f" stroke-width=".25"/>
<circle cx="186.9" cy="54.6" r=".5" fill="#f0f"/>
<circle cx="186.9" cy="54.6" r=".5" fill="none" stroke="#f0f" stroke-width=".25"/>
<circle cx="184.3" cy="57.2" r=".5" fill="#f0f"/>
<circle cx="184.3" cy="57.2" r=".5" fill="none" stroke="#f0f" stroke-width=".25"/>
<circle cx="181.8" cy="59.7" r=".5" fill="#f0f"/>
<circle cx="181.8" cy="59.7" r=".5" fill="none" stroke="#f0f" stroke-width=".25"/>
<circle cx="179.2" cy="62.2" r=".5" fill="#f0f"/>
<circle cx="179.2" cy="62.2" r=".5" fill="none" stroke="#f0f" stroke-width=".25"/>
<circle cx="176.7" cy="64.8" r=".5" fill="#f0f"/>
<circle cx="176.7" cy="64.8" r=".5" fill="none" stroke="#f0f" stroke-width=".25"/>
<circle cx="174.2" cy="67.3" r=".5" fill="#f0f"/>
<circle cx="174.2" cy="67.3" r=".5" fill="none" stroke="#f0f" stroke-width=".25"/>
<circle cx="171.6" cy="69.9" r=".5" fill="#f0f"/>
<circle cx="171.6" cy="69.9" r=".5" fill="none" stroke="#f0f" stroke-width=".25"/>
<circle cx="169.1" cy="72.4" r=".5" fill="#f0f"/>
<circle cx="169.1" cy="72.4" r=".5" fill="none" stroke="#f0f" stroke-width=".25"/>
<circle cx="166.5" cy="74.9" r=".5" fill="#f0f"/>
<circle cx="166.5" cy="74.9" r=".5" fill="none" stroke="#f0f" stroke-width=".25"/>
<circle cx="164" cy="77.5" r=".5" fill="#f0f"/>
<circle cx="164" cy="77.5" r=".5" fill="none" stroke="#f0f" stroke-width=".25"/>
<circle cx="161.5" cy="80" r=".5" fill="#f0f"/>
<circle cx="161.5" cy="80" r=".5" fill="none" stroke="#f0f" stroke-width=".25"/>
<circle cx="158.9" cy="82.6" r=".5" fill="#f0f"/>
<circle cx="158.9" cy="82.6" r=".5" fill="none" stroke="#f0f" stroke-width=".25"/>
<circle cx="269.4" cy="210.8" r=".5" fill="#f0f"/>
<circle cx="269.4" cy="210.8" r=".5" fill="none" stroke="#f0f" stroke-width=".25"/>
<circle cx="269.4" cy="208.3" r=".5" fill="#f0f"/>
<circle cx="269.4" cy="208.3" r=".5" fill="none" stroke="#f0f" stroke-width=".25"/>
<circle cx="39.5" cy="235" r=".5" fill="#f0f"/>
<circle cx="39.5" cy="235" r=".5" fill="none" stroke="#f0f" stroke-width=".25"/>
<circle cx="39.5" cy="217.2" r=".5" fill="#f0f"/>
<circle cx="39.5" cy="217.2" r=".5" fill="none" stroke="#f0f" stroke-width=".25"/>
<circle cx="303.7" cy="134.6" r=".5" fill="#f0f"/>
<circle cx="303.7" cy="134.6" r=".5" fill="none" stroke="#f0f" stroke-width=".25"/>
<circle cx="303.7" cy="132.1" r=".5" fill="#f0f"/>
<circle cx="303.7" cy="132.1" r=".5" fill="none" stroke="#f0f" stroke-width=".25"/>
<circle cx="278.3" cy="134.6" r=".5" fill="#f0f"/>
<circle cx="278.3" cy="134.6" r=".5" fill="none" stroke="#f0f" stroke-width=".25"/>
<circle cx="73.8" cy="233.7" r=".5" fill="#f0f"/>
<circle cx="73.8" cy="233.7" r=".5" fill="none" stroke="#f0f" stroke-width=".25"/>
<circle cx="298.6" cy="43.2" r=".5" fill="#f0f"/>
<circle cx="298.6" cy="43.2" r=".5" fill="none" stroke="#f0f" stroke-width=".25"/>
<circle cx="299.9" cy="71.1" r=".5" fill="#f0f"/>
<circle cx="299.9" cy="71.1" r=".5" fill="none" stroke="#f0f" stroke-width=".25"/>
<circle cx="133.5" cy="213.4" r=".5" fill="#f0f"/>
<circle cx="133.5" cy="213.4" r=".5" fill="none" stroke="#f0f" stroke-width=".25"/>
<circle cx="131" cy="221" r=".5" fill="#f0f"/>
<circle cx="131" cy="221" r=".5" fill="none" stroke="#f0f" stroke-width=".25"/>
<g font-size="4.1">
<text x="242.2" y="275.3">ICEpower a/s</text>
<text x="242.2" y="280.4">Vandtårnsvej 62A, 3B</text>
<text x="242.2" y="285.5">2860 Søborg</text>
<text x="242.2" y="290.6">Denmark</text>
</g>
<g font-size="3.8">
<text x="288" y="249.6">ADC component measurement</text>
<text x="394.6" y="249.6">ASB</text>
<text x="288" y="259.7">TOPLEVEL</text>
<text x="371.8" y="259.7">TBD</text>
<text x="394.6" y="259.7">TBD</text>
<text x="323.5" y="269.9">A</text>
<text x="336" y="269.9">1</text>
<text x="348.7" y="269.9">1</text>
<text x="356.5" y="269.9">Tuesday, June 06, 2023</text>
<text x="356.5" y="275">13:14:10</text>
<text x="288" y="280.1">NA</text>
<text x="336" y="280.3">D90</text>
<text x="288" y="290.2">/</text>
</g>
<g font-size="3.6">
<text x="30.8" y="3.8">8</text>
<text x="82.1" y="3.8">7</text>
<text x="133.3" y="3.8">6</text>
<text x="184.5" y="3.8">5</text>
<text x="235.7" y="3.8">4</text>
<text x="286.9" y="3.8">3</text>
<text x="338.1" y="3.8">2</text>
<text x="389.3" y="3.8">1</text>
<text x="1.4" y="32.3">F</text>
<text x="416.2" y="32.3">F</text>
<text x="1.4" y="80.1">E</text>
<text x="416.2" y="80.1">E</text>
<text x="1.4" y="127.9">D</text>
<text x="416.2" y="127.9">D</text>
<text x="1.4" y="175.7">C</text>
<text x="416.2" y="175.7">C</text>
<text x="1.4" y="223.5">B</text>
<text x="416.2" y="223.5">B</text>
<text x="1.4" y="271.3">A</text>
<text x="416.2" y="271.3">A</text>
<text x="30.8" y="295.7">8</text>
<text x="82.1" y="295.7">7</text>
<text x="133.3" y="295.7">6</text>
<text x="184.5" y="295.7">5</text>
<text x="235.7" y="295.7">4</text>
<text x="286.9" y="295.7">3</text>
<text x="338.1" y="295.7">2</text>
<text x="389.3" y="295.7">1</text>
</g>
<g font-size="3.3">
<text x="19.2" y="56">Two 16-1 multiplexers on the</text>
<text x="19.2" y="59.3">other side of the connector</text>
<text x="19.2" y="62.6">ensure that all possible pairs</text>
<text x="19.2" y="65.9">can be measured.</text>
</g>
<g font-size="3.3" fill="#000040">
<text x="20.5" y="80.1">a/b/c are measurement points</text>
<text x="20.5" y="86.7">1-01: 3-a</text>
<text x="20.5" y="90">1-02: 2-b</text>
<text x="20.5" y="93.3">1-03: 4-a</text>
<text x="20.5" y="96.6">1-04: 1-b</text>
<text x="20.5" y="99.9">1-05: 3-b</text>
<text x="20.5" y="103.3">1-06: 2-a</text>
<text x="20.5" y="106.6">1-07: 4-b</text>
<text x="20.5" y="109.9">1-08: 1-a</text>
<text x="20.5" y="113.2">1-09:</text>
<text x="20.5" y="116.5">1-10:</text>
<text x="20.5" y="123.1">2-01: 3-c</text>
<text x="20.5" y="126.4">2-02: 2-GND</text>
<text x="20.5" y="129.7">2-03: 4-c</text>
<text x="20.5" y="133">2-04: 1-GND</text>
<text x="20.5" y="136.3">2-05: 3-GND</text>
<text x="20.5" y="139.6">2-06: 2-c</text>
<text x="20.5" y="142.9">2-07: 4-GND</text>
<text x="20.5" y="146.2">2-08: 1-c</text>
<text x="20.5" y="149.5">2-09:</text>
<text x="20.5" y="152.8">2-10:</text>
</g>
<g font-size="3">
<text x="287.2" y="27.9">MCU</text>
<text x="272" y="101.5">Start switch</text>
<text x="350.7" y="161.2">Mechanics</text>
<text x="263.1" y="172.6">Programming/measuring</text>
<text x="12.9" y="199.3">+5V Supply and decoupling</text>
<text x="86.5" y="199.3">Measurement points</text>
<text x="160.2" y="199.3">ISP programming header</text>
<text x="91.6" y="242.5">One for current source</text>
<text x="91.6" y="245.5">Other for voltage measurement</text>
<text x="288" y="243.9">Title</text>
<text x="394.6" y="244.2">Designed by</text>
<text x="288" y="254.1">Schematic page name</text>
<text x="371.8" y="254.1">Approved</text>
<text x="394.6" y="254.1">Changed by</text>
<text x="288" y="264.3">Master PCB number</text>
<text x="323.5" y="264.3">Rev</text>
<text x="336" y="264.3">Sheet</text>
<text x="343.6" y="269.3">of</text>
<text x="356.5" y="264.3">Last modified</text>
<text x="288" y="274.4">Variant number</text>
<text x="336" y="274.9">DWG</text>
<text x="288" y="284.6">Path</text>
</g>
<g font-size="2.3">
<text x="218.6" y="30">VCC</text>
<text x="296.1" y="34.1">VCC</text>
<text x="220.6" y="40.2" transform="rotate(-90 220.6 40.2)">24</text>
<text x="90.9" y="43.9">1</text>
<text x="205.4" y="43.9">9</text>
<text x="205.4" y="46.5">8</text>
<text x="235.6" y="43.9">1</text>
<text x="305.7" y="42.7">1</text>
<text x="343.6" y="42.7">2</text>
<text x="343.6" y="45.2">3</text>
<text x="343.6" y="47.8">4</text>
<text x="90.9" y="49">2</text>
<text x="205.4" y="49">7</text>
<text x="205.4" y="51.6">6</text>
<text x="343.6" y="50.3">5</text>
<text x="343.6" y="52.8">6</text>
<text x="90.9" y="54.1">3</text>
<text x="90.9" y="59.2">4</text>
<text x="205.4" y="54.1">5</text>
<text x="205.4" y="56.6">4</text>
<text x="205.4" y="59.2">3</text>
<text x="343.6" y="55.4">7</text>
<text x="343.6" y="57.9">8</text>
<text x="90.9" y="64.3">5</text>
<text x="204.1" y="64.3">23</text>
<text x="205.4" y="61.7">2</text>
<text x="298.6" y="60.5">4001331</text>
<text x="343.6" y="60.5">9</text>
<text x="343.6" y="63">10 S2_3</text>
<text x="343.6" y="65.5">11 S2_2</text>
<text x="90.9" y="69.3">6</text>
<text x="204.1" y="66.8">22</text>
<text x="204.1" y="69.3">21</text>
<text x="204.1" y="71.9">20</text>
<text x="235.6" y="66.8">10</text>
<text x="235.6" y="69.3">11</text>
<text x="235.6" y="71.9">14</text>
<text x="291.7" y="70.4" transform="rotate(-90 291.7 70.4)">Keep close to chip</text>
<text x="304.5" y="70.6">14</text>
<text x="343.6" y="68.1">12 S2_1</text>
<text x="343.6" y="70.6">13 S2_0</text>
<text x="90.9" y="74.4">7</text>
<text x="204.1" y="74.4">19</text>
<text x="204.1" y="77">18</text>
<text x="235.6" y="74.4">13</text>
<text x="308.8" y="75.7">TMP-1525</text>
<text x="90.9" y="79.5">8</text>
<text x="204.1" y="79.5">17</text>
<text x="204.1" y="82">16</text>
<text x="235.6" y="82">15</text>
<text x="90.9" y="84.6">9</text>
<text x="90.9" y="89.7">10</text>
<text x="220.6" y="89.5" transform="rotate(-90 220.6 89.5)">12</text>
<text x="225" y="87.7">8340226</text>
<text x="81.5" y="99.9">TMP-1526</text>
<text x="218.6" y="103.7">VCC</text>
<text x="90.9" y="108.7">1</text>
<text x="90.9" y="113.8">2</text>
<text x="220.6" y="113.8" transform="rotate(-90 220.6 113.8)">24</text>
<text x="301.2" y="108.8">VCC</text>
<text x="90.9" y="118.9">3</text>
<text x="205.4" y="117.6">9</text>
<text x="235.6" y="117.6">1</text>
<text x="90.9" y="124">4</text>
<text x="205.4" y="120.1">8</text>
<text x="205.4" y="122.7">7</text>
<text x="205.4" y="125.2">6</text>
<text x="307.5" y="122.7">5012331</text>
<text x="90.9" y="129">5</text>
<text x="205.4" y="127.8">5</text>
<text x="205.4" y="130.3">4</text>
<text x="280.3" y="131.6">1</text>
<text x="300.4" y="131.6">4</text>
<text x="90.9" y="134.1">6</text>
<text x="204.1" y="137.9">23</text>
<text x="205.4" y="132.8">3</text>
<text x="205.4" y="135.4">2</text>
<text x="280.3" y="134.1">2</text>
<text x="283.4" y="138">7400021</text>
<text x="300.4" y="134.1">3</text>
<text x="90.9" y="139.2">7</text>
<text x="204.1" y="140.5">22</text>
<text x="204.1" y="143">21</text>
<text x="235.6" y="140.5">10</text>
<text x="235.6" y="143">11</text>
<text x="282.1" y="142.8">Since there is a 10k resistor to VCC,</text>
<text x="90.9" y="144.3">8</text>
<text x="90.9" y="149.4">9</text>
<text x="204.1" y="145.5">20</text>
<text x="204.1" y="148.1">19</text>
<text x="235.6" y="145.5">14</text>
<text x="235.6" y="148.1">13</text>
<text x="282.1" y="145.1">the MOSI line can be pulled by the ISP</text>
<text x="282.1" y="147.4">programming device however needed</text>
<text x="90.9" y="154.4">10</text>
<text x="204.1" y="150.6">18</text>
<text x="204.1" y="153.2">17</text>
<text x="204.1" y="155.7">16</text>
<text x="235.6" y="155.7">15</text>
<text x="225" y="161.3">8340226</text>
<text x="81.5" y="164.6">TMP-1526</text>
<text x="220.6" y="163.1" transform="rotate(-90 220.6 163.1)">12</text>
<text x="299.9" y="178.6">VCC</text>
<text x="306.2" y="193.8">5012331</text>
<text x="272.7" y="202.7">2</text>
<text x="292.8" y="200.2">1</text>
<text x="37" y="209.1">VCC</text>
<text x="272.7" y="207.8">4</text>
<text x="292.8" y="205.2">3</text>
<text x="71.3" y="212.9">VCC</text>
<text x="106.1" y="212.9">1</text>
<text x="127.7" y="212.9">1</text>
<text x="202.1" y="214.2">VCC</text>
<text x="214.8" y="211.6">VCC</text>
<text x="272.7" y="210.3">5</text>
<text x="66.7" y="217.9">1</text>
<text x="106.1" y="220.5">2</text>
<text x="127.7" y="220.5">2</text>
<text x="177.5" y="221.7">1</text>
<text x="195" y="221.7">2</text>
<text x="275.8" y="219.2">7400007</text>
<text x="66.7" y="225.6">2</text>
<text x="177.5" y="226.8">3</text>
<text x="195" y="226.8">4</text>
<text x="25.6" y="230.7">4001331</text>
<text x="42.1" y="230.7">4001331</text>
<text x="66.7" y="233.2">3</text>
<text x="106.1" y="228.1">3</text>
<text x="127.7" y="228.1">3</text>
<text x="177.5" y="231.9">5</text>
<text x="195" y="231.9">6</text>
<text x="221.2" y="228.1">5012331</text>
<text x="91.6" y="238.3">7211760</text>
<text x="113.2" y="238.3">7211760</text>
<text x="52.2" y="243.4">7211760</text>
<text x="180.8" y="242.4">7210127</text>
</g>
<g font-size="2.3" fill="#000080">
<text x="81.5" y="38.9">P6</text>
<text x="228.8" y="41.4">IC1</text>
<text x="308.8" y="38.9">IC3 ATtinyx4A</text>
<text x="298.6" y="55.4">C1</text>
<text x="298.6" y="58">100n</text>
<text x="225" y="89.7">CD74HC4067M96</text>
<text x="81.5" y="97.3">2x5 way pinheader</text>
<text x="81.5" y="103.7">P7</text>
<text x="228.8" y="115.1">IC2</text>
<text x="307.8" y="116.4">R3</text>
<text x="307.8" y="119.4">10K</text>
<text x="283.4" y="129.1">SW2</text>
<text x="315.1" y="130.3">W5 Twostar</text>
<text x="81.5" y="162.1">2x5 way pinheader</text>
<text x="225" y="163.4">CD74HC4067M96</text>
<text x="360.9" y="167.2">W1</text>
<text x="360.9" y="169.7">7.0 mm - 3.5 mm, Vias, PB: 10 mm</text>
<text x="381.2" y="174.8">SS1</text>
<text x="381.2" y="177.3">Datebox</text>
<text x="360.9" y="185">7.0 mm - 3.5 mm, Vias, PB: 10 mm</text>
<text x="360.9" y="182.4">W2</text>
<text x="306.5" y="186.2">R1</text>
<text x="306.5" y="189.3">10K</text>
<text x="381.2" y="190">SS2</text>
<text x="275.8" y="197.7">SW1</text>
<text x="360.9" y="197.7">W3</text>
<text x="381.2" y="192.6">ICEpower logo</text>
<text x="360.9" y="200.2">7.0 mm - 3.5 mm, Vias, PB: 10 mm</text>
<text x="91.6" y="207.8">P3</text>
<text x="113.2" y="207.8">P4</text>
<text x="52.2" y="212.9">P5</text>
<text x="180.8" y="215.4">P1</text>
<text x="360.9" y="214.2">W4</text>
<text x="221.4" y="221.8">R2</text>
<text x="275.8" y="216.7">SPDT</text>
<text x="360.9" y="216.7">7.0 mm - 3.5 mm, Vias, PB: 10 mm</text>
<text x="25.6" y="225.6">C3</text>
<text x="42.1" y="225.6">C4</text>
<text x="221.4" y="224.8">10K</text>
<text x="25.6" y="228.1">100n</text>
<text x="42.1" y="228.1">100n</text>
<text x="91.6" y="235.8">B3B-PH-K-S</text>
<text x="113.2" y="235.8">B3B-PH-K-S</text>
<text x="180.5" y="239.6">2x3 way pinheader</text>
<text x="52.2" y="240.8">B3B-PH-K-S</text>
</g>
<g font-size="2.3" fill="#004080">
<text x="209.7" y="45.5">I0</text>
<text x="231.2" y="45.5">Z</text>
<text x="310.1" y="44.2">VCC</text>
<text x="319.8" y="44.2">PB0/PCINT8/XTAL1</text>
<text x="319.8" y="46.8">PB1/PCINT9/XTAL2</text>
<text x="209.7" y="48">I1</text>
<text x="209.7" y="50.6">I2</text>
<text x="209.7" y="53.1">I3</text>
<text x="222.2" y="48.1" transform="rotate(-90 222.2 48.1)">VCC</text>
<text x="313.7" y="51.9">PB2/PCINT10/OC0A/INT0</text>
<text x="317.9" y="49.3">PB3/PCINT11/RESET</text>
<text x="209.7" y="55.7">I4</text>
<text x="209.7" y="58.2">I5</text>
<text x="307.4" y="56.9">PA6/PCINT6/MOSI/OC1A/ADC6</text>
<text x="307.4" y="59.5">PA5/PCINT5/MISO/OC1B/ADC5</text>
<text x="313.8" y="54.4">PA7/PCINT7/OC0B/ADC7</text>
<text x="209.7" y="60.7">I6</text>
<text x="209.7" y="63.3">I7</text>
<text x="209.7" y="65.8">I8</text>
<text x="315.4" y="62">PA4/PCINT4/SCK/ADC4</text>
<text x="320.7" y="64.6">PA3/PCINT3/ADC3</text>
<text x="209.7" y="68.4">I9</text>
<text x="209.7" y="70.9">I10</text>
<text x="229.8" y="68.4">S0</text>
<text x="229.8" y="70.9">S1</text>
<text x="320.7" y="67.1">PA2/PCINT2/ADC2</text>
<text x="320.7" y="69.6">PA1/PCINT1/ADC1</text>
<text x="209.7" y="73.4">I11</text>
<text x="209.7" y="76">I12</text>
<text x="229.8" y="73.4">S2</text>
<text x="229.8" y="76">S3</text>
<text x="310.1" y="72.2">GND</text>
<text x="320.7" y="72.2">PA0/PCINT0/ADC0</text>
<text x="209.7" y="78.5">I13</text>
<text x="209.7" y="81.1">I14</text>
<text x="209.7" y="83.6">I15</text>
<text x="222.2" y="83.8" transform="rotate(-90 222.2 83.8)">GND</text>
<text x="229.4" y="83.6">EN</text>
<text x="209.7" y="119.2">I0</text>
<text x="231.2" y="119.2">Z</text>
<text x="209.7" y="121.7">I1</text>
<text x="209.7" y="124.2">I2</text>
<text x="222.2" y="121.8" transform="rotate(-90 222.2 121.8)">VCC</text>
<text x="209.7" y="126.8">I3</text>
<text x="209.7" y="129.3">I4</text>
<text x="209.7" y="131.9">I5</text>
<text x="209.7" y="134.4">I6</text>
<text x="209.7" y="136.9">I7</text>
<text x="209.7" y="139.5">I8</text>
<text x="209.7" y="142">I9</text>
<text x="229.8" y="142">S0</text>
<text x="209.7" y="144.6">I10</text>
<text x="209.7" y="147.1">I11</text>
<text x="209.7" y="149.6">I12</text>
<text x="229.8" y="144.6">S1</text>
<text x="229.8" y="147.1">S2</text>
<text x="229.8" y="149.6">S3</text>
<text x="209.7" y="152.2">I13</text>
<text x="209.7" y="154.7">I14</text>
<text x="209.7" y="157.3">I15</text>
<text x="222.2" y="157.5" transform="rotate(-90 222.2 157.5)">GND</text>
<text x="229.4" y="157.3">EN</text>
</g>
<g font-size="2.3" fill="#f00">
<text x="240.7" y="44">Z1</text>
<text x="347.4" y="42.6">S1_0</text>
<text x="347.4" y="45.1">S1_1</text>
<text x="347.4" y="47.8">RST</text>
<text x="347.4" y="50.2">S1_2</text>
<text x="347.4" y="52.7">S1_3</text>
<text x="347.4" y="55.4">MOSI</text>
<text x="347.4" y="57.9">MISO</text>
<text x="347.4" y="60.5">SCK</text>
<text x="240.7" y="66.7">S1_0</text>
<text x="240.7" y="69.3">S1_1</text>
<text x="240.7" y="71.8">S1_2</text>
<text x="240.7" y="74.3">S1_3</text>
<text x="242" y="82.1">EN</text>
<text x="104.8" y="113.7">RETURN_2</text>
<text x="240.7" y="117.6">Z2</text>
<text x="104.8" y="123.9">RETURN_1</text>
<text x="104.8" y="128.9">RETURN_3</text>
<text x="309.3" y="134.1">SW</text>
<text x="323.3" y="134.1">MOSI</text>
<text x="104.8" y="139.1">RETURN_4</text>
<text x="240.7" y="140.4">S2_0</text>
<text x="240.7" y="142.9">S2_1</text>
<text x="240.7" y="145.5">S2_2</text>
<text x="240.7" y="148">S2_3</text>
<text x="242" y="155.7">EN</text>
<text x="297.9" y="200.2">EN</text>
<text x="297.9" y="205.3">SCK</text>
<text x="136.6" y="212.9">Z1</text>
<text x="136.6" y="220.5">Z2</text>
<text x="164.5" y="221.8">MISO</text>
<text x="164.5" y="226.8">SCK</text>
<text x="198.8" y="226.8">MOSI</text>
<text x="164.5" y="231.9">RST</text>
<text x="220.4" y="244.6">RST</text>
</g>
</svg>
